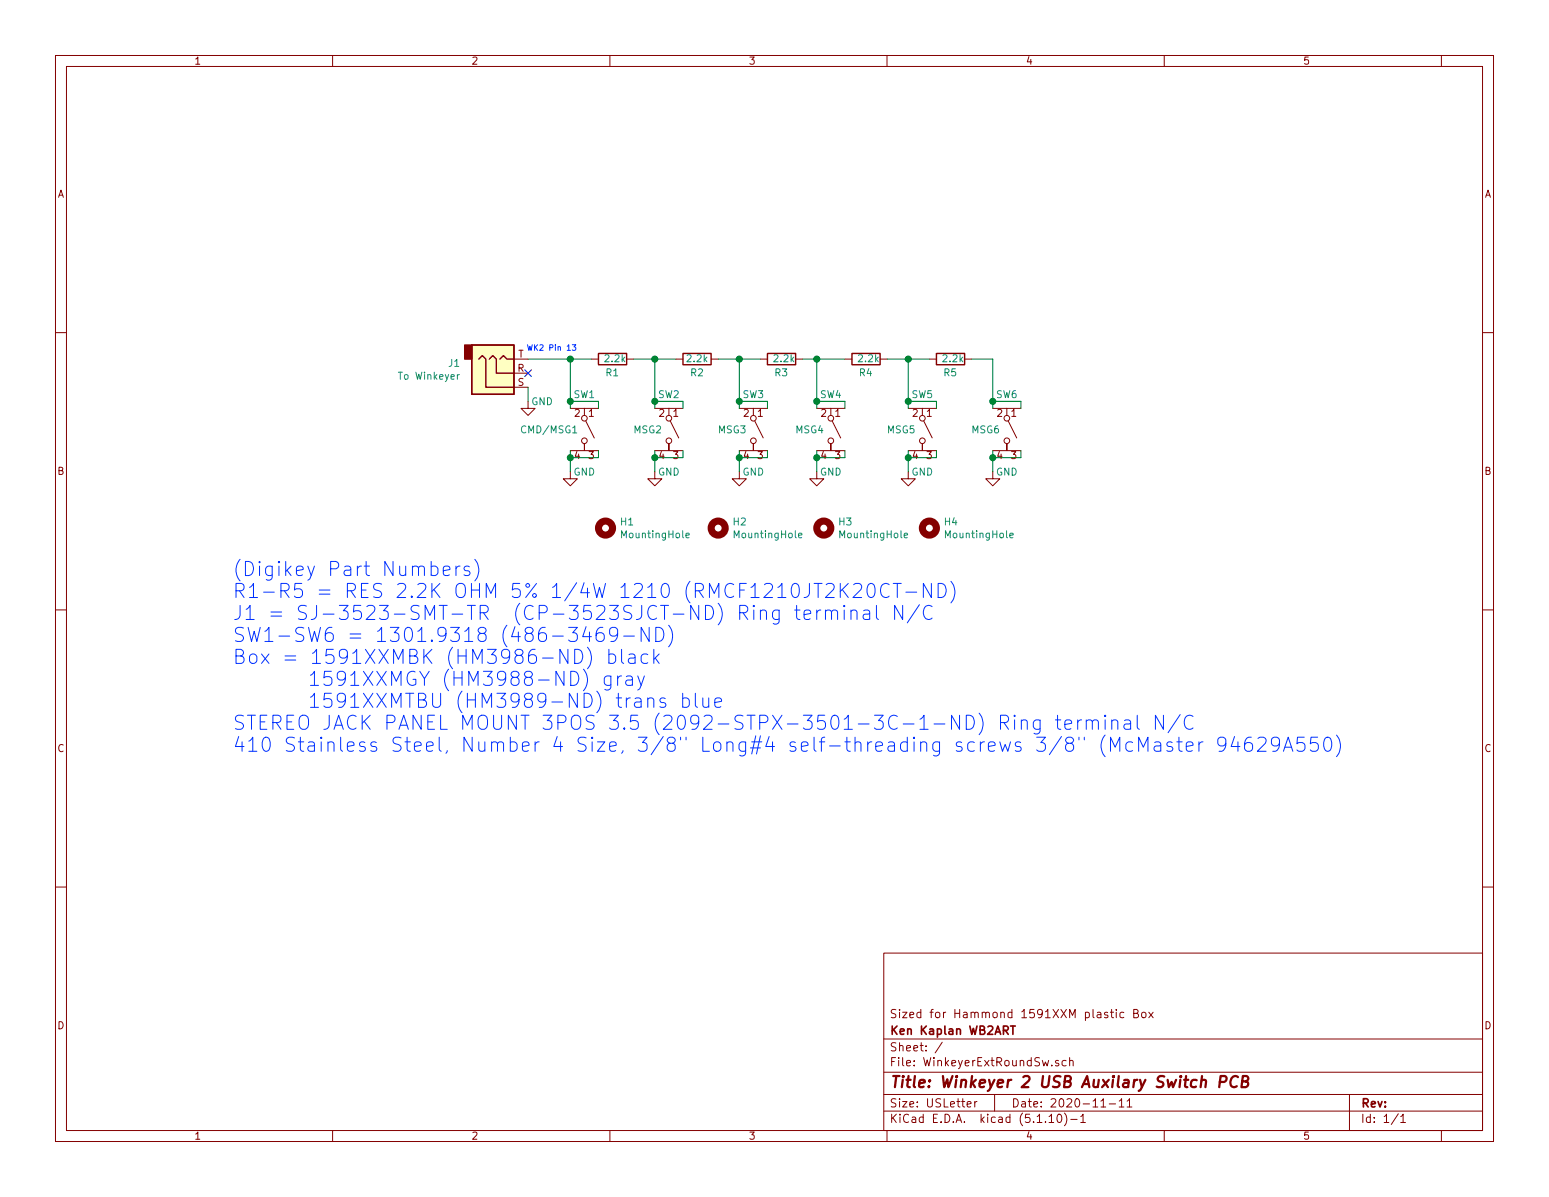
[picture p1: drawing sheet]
<svg xmlns="http://www.w3.org/2000/svg" width="279mm" height="216mm" viewBox="0 0 279 216" stroke-linecap="round" stroke-linejoin="round" font-family="sans-serif">
<g fill="none" stroke="#840000" stroke-width=".18">
<path d="M10 10h259.4v195.9h-259.4zM12 12h255.4v191.9h-255.4zM60 10v2M110 10v2M160 10v2M210 10v2M260 10v2M10 60h2M267.4 60h2M92.7 67.3h2.5M92.7 69.9h2.5M92.7 64.8h2.5"/>
<path d="M95.2 72.4v1.3h1.3l-1.3 1.2-1.2-1.2h1.2M102.9 73.7h5M105.4 73.7v1.2M105.7 75.9l1.5 3.1M106.7 64.8h1.2M113 64.8h1.3M118.1 73.7h5.1M120.6 73.7v1.2M120.9 75.9l1.5 3.1M121.9 64.8h1.3M128.3 64.8h1.2M133.3 73.7h5.1"/>
<path d="M135.9 73.7v1.2M136.1 75.9l1.6 3.1M137.2 64.8h1.2M143.5 64.8h1.3M147.3 73.7h5.1M149.9 73.7v1.2M150.1 75.9l1.5 3.1M152.4 64.8h1.3M158.7 64.8h1.3M163.8 73.7h5.1M166.4 73.7v1.2M166.6 75.9l1.5 3.1"/>
<path d="M167.6 64.8h1.3M174 64.8h1.3M179.1 73.7h5M181.6 73.7v1.2M181.9 75.9l1.5 3.1M102.9 85.1v1.3h1.2l-1.2 1.2-1.3-1.2h1.3M102.9 81.3h5M105.4 80v1.3v-1.3M118.1 85.1v1.3h1.3l-1.3 1.2-1.3-1.2h1.3M118.1 81.3h5.1M120.6 80v1.3v-1.3M133.3 85.1v1.3h1.3l-1.3 1.2-1.2-1.2h1.2"/>
<path d="M133.3 81.3h5.1M135.9 80v1.3v-1.3M147.3 85.1v1.3h1.3l-1.3 1.2-1.3-1.2h1.3M147.3 81.3h5.1M149.9 80v1.3v-1.3M163.8 85.1v1.3h1.3l-1.3 1.2-1.2-1.2h1.2M163.8 81.3h5.1M166.4 80v1.3v-1.3M179.1 85.1v1.3h1.2l-1.2 1.2-1.3-1.2h1.3M179.1 81.3h5M181.6 80v1.3v-1.3M10 110h2"/>
<path d="M267.4 110h2M10 160h2M267.4 160h2M159.4 171.9h108v32h-108zM159.4 197.4h108M159.4 193.4h108M159.4 187.4h108M170 188l-1.3 1.9M174.4 199.2l.8-.2-.1-.2-.4-.1-.3 .2 .1 .7h.6M175.8 198.7v1M176.2 198.7l-.3 .1-.1 .2M179.4 197.4v3"/>
<path d="M190.9 191.3h-.3l-.2 .2v.2l.5 .1v.4h-.5M192.3 191.3h-.4l-.3 .2v.6l.3 .2 .4-.1M192.9 191.4l.2-.1h.4l.1 1M192.9 190.8v1.5M198.6 198.6l.4-.4v1.5M198.6 199.7h.8M200.1 199.1h1.1M200.3 182.6h.6M200.5 182.1v1.3l.4 .2M201.3 182.1v.1M201.3 182.6v1M201.9 198.6l.4-.4v1.5"/>
<path d="M201.9 199.7h.8M202.7 182.7l-.4-.1-.3 .3 .1 .5 .2 .2 .4-.1M203.3 198.6l.4-.4v1.5M203.3 199.7h.9M204.5 182.8l.7-.1 .1-.4-.3-.2h-.5v1.5h.6l.3-.3a.41 .41 0 0 0-.4-.5M206 182.7l.2-.1 .4 .1v.7l-.2 .2-.4-.2zM207.2 182.6l.8 1M208 182.6l-.8 1M243.4 197.4v6.5M60 203.9v2M110 203.9v2M159.4 200.4h108"/>
<path d="M160 203.9v2M189.2 201.4l.5-.4v1.5M189.2 202.5h.9M190.9 201h.1a.8 .8 0 0 1 .5 .7 .8 .8 0 0 1-.5 .8 1 1 0 0 1-.1-1.5zM192 200.8a1.71 1.71 0 0 1 0 2.2M193.1 201.9h1.2M194.9 201.4l.5-.4v1.5M194.9 202.5h.9M210 203.9v2M252.2 200.9l-1.2 1.9M252.7 201.4l.4-.4v1.5M252.7 202.5h.8"/>
<path d="M260 203.9v2"/>
<circle cx="105.4" cy="79.5" r=".51"/>
<circle cx="105.4" cy="75.4" r=".51"/>
<circle cx="120.7" cy="79.5" r=".51"/>
<circle cx="120.7" cy="75.4" r=".51"/>
<circle cx="135.9" cy="79.5" r=".51"/>
<circle cx="135.9" cy="75.4" r=".51"/>
<circle cx="149.9" cy="79.5" r=".51"/>
<circle cx="149.9" cy="75.4" r=".51"/>
<circle cx="166.4" cy="79.5" r=".51"/>
<circle cx="166.4" cy="75.4" r=".51"/>
<circle cx="181.6" cy="79.5" r=".51"/>
<circle cx="181.6" cy="75.4" r=".51"/>
</g>
<path d="M220 195.1h.8a.58 .58 0 0 0 .4-.4 .58 .58 0 0 0-.3-.6h-.7l-.3 2M223.3 194.3a.88 .88 0 0 0-1 0 .88 .88 0 0 0-.4 .9 .71 .71 0 0 0 .3 .8 .71 .71 0 0 0 .9-.1M224.1 195l.8-.1a.47 .47 0 0 0 .3-.4 .47 .47 0 0 0-.4-.4h-.6l-.3 2h.8a.53 .53 0 0 0 .4-.5 .53 .53 0 0 0-.4-.6" fill="none" stroke="#840000" stroke-width=".41"/>
<path d="M182.3 185.1h.8M182.7 185.1v1.5" fill="none" stroke="#840000" stroke-width=".3"/>
<g fill="none" stroke="#840000" stroke-width="1.3">
<circle cx="109.2" cy="95.2" r="1.27"/>
<circle cx="129.5" cy="95.2" r="1.27"/>
<circle cx="148.6" cy="95.2" r="1.27"/>
<circle cx="167.6" cy="95.2" r="1.27"/>
</g>
<path d="M82.9 67.6l-.4 .2M123.7 96.6l.6-.1v-.3h-.4l-.2 .1 .1 .7h.5M144 96.6l.7-.1-.1-.3h-.4l-.2 .1 .1 .7h.5M163.1 96.6l.6-.1v-.3h-.4l-.2 .1 .1 .7h.5M182.1 96.6l.7-.1-.1-.3h-.4l-.2 .1 .1 .7h.5" fill="none" stroke="#008484" stroke-width=".18"/>
<path d="M85.1 62.2h7.6v8.9h-7.6z" fill="#ffffc2" stroke="#ffffc2" stroke-width=".18"/>
<path d="M85.1 62.2h7.6v8.9h-7.6zM86.4 64.8l.6-.7 .6 .7v5.1h5.1M88.3 64.8l.6-.7 .6 .7v2.5h3.2M90.2 64.8l.6-.7 .6 .7h1.3M107.9 63.8h5.1v2h-5.1zM123.2 63.8h5.1v2h-5.1zM138.4 63.8h5.1v2h-5.1zM153.7 63.8h5v2h-5zM168.9 63.8h5.1v2h-5.1z" fill="none" stroke="#840000" stroke-width=".25"/>
<path d="M83.8 62.2h1.3v2.6h-1.3z" fill="#840000" stroke="#840000" stroke-width=".25"/>
<g fill="none" stroke="#008400" stroke-width=".18">
<path d="M95.2 69.9v2.5M95.2 64.8h11.5M102.9 64.8v8.9M102.9 72.4h5v1.3M114.3 64.8h7.6M118.1 64.8v8.9M118.1 72.4h5.1v1.3M129.5 64.8h7.7M133.3 72.4h5.1v1.3M133.3 64.8v8.9M144.8 64.8h7.6M147.3 72.4h5.1v1.3"/>
<path d="M147.3 64.8v8.9M160 64.8h7.6M163.8 72.4h5.1v1.3M163.8 64.8v8.9M175.3 64.8h3.8v8.9M179.1 72.4h5v1.3M102.9 81.3v3.8M107.9 81.3v1.3h-5M118.1 81.3v3.8M123.2 81.3v1.3h-5.1M133.3 81.3v3.8M138.4 81.3v1.3h-5.1"/>
<path d="M147.3 81.3v3.8M152.4 81.3v1.3h-5.1M163.8 81.3v3.8M168.9 81.3v1.3h-5.1M179.1 81.3v3.8M184.1 81.3v1.3h-5"/>
</g>
<g fill="none" stroke="#0030ff" stroke-width=".18">
<path d="M95.1 62.2l.3 1 .2-.7 .2 .7 .2-1M80 102.9l1.2-.2-.1-.5-.8-.1-.3 .4 .1 1.2 .2 .1 .8-.1M82.2 102.1v1.7M83 102.1a.69 .69 0 0 0-.8 .5M84.7 102.2a.6 .6 0 0 0-1 .3l.1 .3 .6 .1 .4 .4-.1 .4-.3 .1-.7-.1M85.6 100.9a2.98 2.98 0 0 1 0 3.9M105.7 113l-.6 1.8h1.6M106 116.7a2.98 2.98 0 0 1 0 3.9M106.3 114v1.7M108.7 113.2a1.04 1.04 0 0 0-1.2 1v1l.5 .5h.5l.5-.5v-.6l-.3-.4a.83 .83 0 0 0-1.1 .2l-.1 .2M109.8 118.1l.8-.1 .4 .4v.8l-.2 .3-.2 .2-.8-.2M109.8 117.1v2.6"/>
<path d="M111.4 114.2l-.5 .5-.7-.1-.2-.4 .1-.8a.84 .84 0 0 1 1.2 0 1.69 1.69 0 0 1-.6 2.3h-.5M112.1 117.1v2.2l.4 .4M112.5 114.7h1.9M113.5 118.1l.2-.1 .7 .1 .2 .2v1.4M114.6 118.6l-.9 .1a.5 .5 0 0 0-.4 .5 .5 .5 0 0 0 .4 .5l.9-.2M116.8 118.1l-.7-.1-.5 .4v.8l.3 .3 .2 .2 .7-.2M117.1 113.2v2.5l-1.5-2.5v2.5M117.9 117.1v2.6M118.2 118.7l.7 1M118.3 113.2a1.32 1.32 0 0 1 1.4 .6 1.32 1.32 0 0 1-.2 1.5l-.6 .4h-.6zM118.9 118l-1 .9M120.6 112.8a2.98 2.98 0 0 1 0 3.9"/>
<path d="M143.3 110h1M143.7 109.2v2.2l.1 .2 .5 .1M145 110.9l1.2-.3-.1-.4-.7-.2-.4 .4 .1 1.2 .3 .1 .7-.1M147.3 110v1.7M148.1 110a.69 .69 0 0 0-.8 .5M148.9 110.3a.66 .66 0 0 1 1-.1l.1 .2v1.3M148.9 110v1.7M150 110.4l.1-.2a.6 .6 0 0 1 1 .2v1.3M151.6 105.2v2.6M151.9 106.3l1.1 1.5M152.3 109.2l-.1 .1 .1 .1 .1-.1-.1-.1v.2M152.3 110v1.7"/>
<path d="M153 105.2l-1.4 1.5M153.5 110.3a.66 .66 0 0 1 1-.1l.1 .2v1.3M153.5 110v1.7M154 105.5l.3-.3h.6a.64 .64 0 0 1 .5 .7l-.1 .4-1.5 1.5h1.6M155.8 110.2l.2-.2 .8 .2 .1 1.5M156.6 105.5a.62 .62 0 0 1 .7-.3 .62 .62 0 0 1 .4 .5 1.49 1.49 0 0 1-.4 2.1 .69 .69 0 0 1-.8-.5 2.12 2.12 0 0 1 .1-1.8zM156.9 110.6l-.3 .2h-.6a.5 .5 0 0 0-.3 .5 .5 .5 0 0 0 .3 .4h.6l.3-.1M158.1 109.2v2.2l.3 .3M160.4 105.5a1.02 1.02 0 0 0-1.3 0 1.02 1.02 0 0 0-.3 1.2 .94 .94 0 0 0 .5 .9 .94 .94 0 0 0 1.1-.1M161.1 105.2h1.5M161.8 105.2v2.6M162.8 109.2v2.5l-1.4-2.5v2.5"/>
<path d="M163.4 106.8h2M165.8 109.1l-2.1 3.2M168 105.2v2.6l-1.5-2.6v2.6M168.1 109.4a.96 .96 0 0 0-1.1-.1 .96 .96 0 0 0-.5 1 1.08 1.08 0 0 0 .4 1.1 1.08 1.08 0 0 0 1.1 .2l.1-.1M169.2 105.2a1.34 1.34 0 0 1 1.4 .9 1.34 1.34 0 0 1-.4 1.5l-1 .2zM171.5 104.9a2.98 2.98 0 0 1 0 3.8M101.7 121.1v2.5l-1.4-2.5v2.5M102.9 121.1a1.34 1.34 0 0 1 1.5 .8 1.34 1.34 0 0 1-.5 1.6l-1 .1zM105.2 120.7a2.9 2.9 0 0 1 0 3.9M110.2 121.9v2.1a.68 .68 0 0 1-1.1 .3M110.2 122l-.7-.1-.5 .5v.7l.2 .4 .3 .1 .7-.1M111.2 125.9h.9"/>
<path d="M111.4 121.9v1.7M111.5 125v2.2l.1 .3 .5 .1M112.1 121.9a.64 .64 0 0 0-.7 .5M113 122l.2-.1 .7 .1 .2 .3v1.3M113 125.9v1.7M113.7 125.9a.64 .64 0 0 0-.7 .5M114.1 122.5l-.9 .2a.5 .5 0 0 0-.4 .4 .5 .5 0 0 0 .4 .5l.9-.1M114.6 126l.2-.1 .7 .1 .1 .2v1.4M115 121.9l.6 1.7M115.6 126.5l-.8 .1a.5 .5 0 0 0-.4 .5 .5 .5 0 0 0 .4 .5l.8-.1M116.2 121.9l-.8 2.3-.4 .3M116.8 126.1a.66 .66 0 0 1 1-.1l.1 .2v1.4"/>
<path d="M116.8 125.9v1.7M120 126l-.6-.1-.4 .3 .2 .4 .8 .2 .1 .3-.1 .4-.3 .1-.7-.1M123.1 126l.8-.1 .4 .5v.7l-.2 .4-.2 .1-.8-.1M123.1 125v2.6M125.4 125v2.2l.4 .4M126.8 125.9l.1 1.6a.66 .66 0 0 0 .9-.2M127.8 125.9v1.7M128.9 126.7l1.2-.2-.1-.5-.7-.1-.4 .3v1l.2 .3 .2 .1 .7-.1M184.2 130.1a.61 .61 0 0 1 1.1 .1v1.3M187.6 129.8v2.1a.71 .71 0 0 1-1.1 .4M187.6 130l-.7-.2-.5 .5v.8l.2 .3 .3 .1 .7-.1M190.4 129.8h.9"/>
<path d="M190.8 129v2.2l.1 .2 .4 .1M192.1 130.7l1.2-.2-.1-.5-.8-.2-.3 .4v1l.1 .2 .2 .1 .8-.1M194.4 129.8v1.7M195.1 129.8a.64 .64 0 0 0-.7 .5M195.9 130.1a.63 .63 0 0 1 1.1 .1v1.3M195.9 129.8v1.7M197 130.2a.6 .6 0 0 1 1-.2l.1 .2v1.3M199.3 129l-.1 .1 .1 .1 .2-.1-.2-.1v.2M199.3 132.6a2.9 2.9 0 0 0 0 3.9M199.3 129.8v1.7M200.3 135.5v-2.5l.8 1.8 .9-1.8v2.5M200.5 130.1a.63 .63 0 0 1 1.1 .1v1.3"/>
<path d="M200.5 129.8v1.7M202.8 130l.3-.2 .7 .2 .1 .2v1.3M203.9 130.5l-.8 .1a.5 .5 0 0 0-.4 .5 .5 .5 0 0 0 .4 .4l.8-.1M204.3 133.9l-.7-.1-.5 .5v.7l.2 .4 .3 .1 .7-.1M205.1 129v2.2l.4 .3M205.4 135.5v-2.5l.8 1.8 .9-1.8v2.5M208.3 133.9l.2-.1 .7 .1 .2 .3v1.3M209.4 134.4l-.9 .1a.49 .49 0 0 0-.4 .5 .49 .49 0 0 0 .4 .5l.9-.1M209.9 129v2.5l-1.5-2.5v2.5M211.4 133.9l-.6-.1-.3 .4 .1 .3 .8 .3 .2 .2-.2 .4-.2 .1-.7-.1M212.3 133.8h.9M212.6 133v2.1l.2 .3 .4 .1"/>
<path d="M212.9 128.9l-2.2 3.3M214 134.6l1.2-.2-.1-.5-.8-.1-.3 .4v.9l.1 .3 .2 .1 .8-.1M215.2 129.2a1.03 1.03 0 0 0-1.3 0 1.03 1.03 0 0 0-.3 1.3 .95 .95 0 0 0 .5 .9 .95 .95 0 0 0 1.1-.1M216.3 133.8v1.7M217 133.8a.69 .69 0 0 0-.7 .5M221.1 134.1l-.5 .4-.7-.1-.2-.3 .1-.9a.84 .84 0 0 1 1.2 0 1.69 1.69 0 0 1-.6 2.3h-.5M222.7 132.8l-.6 1.8h1.5M223.3 133.8v1.7M225.7 133a1.02 1.02 0 0 0-1.2 1.1v.9l.5 .5h.5l.3-.2 .1-.3-.1-.8a.84 .84 0 0 0-1.2 0l-.1 .2M226.9 133.2l.4-.2h.6a.64 .64 0 0 1 .5 .7l-.2 .4-1.4 1.4h1.6M230.8 134.1l-.5 .4-.7-.1-.3-.3 .1-.9a.84 .84 0 0 1 1.3 0 1.69 1.69 0 0 1-.7 2.3h-.4M231.5 135.5l.9-2.5 .8 2.5"/>
<path d="M231.7 134.8h1.3M235.3 133h-1.3l-.1 1.2 .4-.3h.6l.4 .3 .1 .2v.6l-.1 .3-.4 .2h-.6l-.4-.2M237.7 133h-1.2l-.2 1.2 .4-.3h.6l.4 .3 .1 .2v.6l-.1 .3-.4 .2h-.6l-.4-.2M239 133.2a.6 .6 0 0 1 .6-.2 .6 .6 0 0 1 .5 .5 1.49 1.49 0 0 1-.5 2 .64 .64 0 0 1-.7-.5 2.12 2.12 0 0 1 .1-1.8zM241.1 132.6a2.98 2.98 0 0 1 0 3.9"/>
</g>
<g fill="#008400" stroke="#008400" stroke-width=".25">
<circle cx="102.9" cy="72.4" r=".51"/>
<circle cx="163.8" cy="64.8" r=".51"/>
<circle cx="102.9" cy="64.8" r=".51"/>
<circle cx="147.3" cy="72.4" r=".51"/>
<circle cx="133.4" cy="72.4" r=".51"/>
<circle cx="163.8" cy="72.4" r=".51"/>
<circle cx="118.1" cy="64.8" r=".51"/>
<circle cx="118.1" cy="72.4" r=".51"/>
<circle cx="102.9" cy="82.6" r=".51"/>
<circle cx="118.1" cy="82.6" r=".51"/>
<circle cx="133.4" cy="64.8" r=".51"/>
<circle cx="179.1" cy="72.4" r=".51"/>
<circle cx="147.3" cy="64.8" r=".51"/>
<circle cx="179.1" cy="82.6" r=".51"/>
<circle cx="163.8" cy="82.6" r=".51"/>
<circle cx="133.4" cy="82.6" r=".51"/>
<circle cx="147.3" cy="82.6" r=".51"/>
</g>
<path d="M94.6 66.7l1.3 1.2M95.9 66.7l-1.3 1.2" fill="none" stroke="#000084" stroke-width=".18"/>
<g font-size="3.5" fill="#0030ff">
<text x="41.9" y="103.9">(Digikey Part Numbers)</text>
<text x="41.9" y="107.9">R1-R5 = RES 2.2K OHM 5% 1/4W 1210 (RMCF1210JT2K20CT-ND)</text>
<text x="41.9" y="111.9">J1 = SJ-3523-SMT-TR (CP-3523SJCT-ND) Ring terminal N/C</text>
<text x="41.9" y="115.8">SW1-SW6 = 1301.9318 (486-3469-ND)</text>
<text x="41.9" y="119.8">Box = 1591XXMBK (HM3986-ND) black</text>
<text x="48.8" y="123.7">1591XXMGY (HM3988-ND) gray</text>
<text x="41.9" y="131.7">STEREO JACK PANEL MOUNT 3POS 3.5 (2092-STPX-3501-3C-1-ND) Ring terminal N/C</text>
<text x="48.8" y="127.7">1591XXMTBU (HM3989-ND) trans blue</text>
<text x="41.9" y="135.6">410 Stainless Steel, Number 4 Size, 3/8&quot; Long#4 self-threading screws 3/8&quot; (McMaster 94629A550)</text>
</g>
<text font-size="2.8" fill="#840000" x="160.4" y="196.2">Title: Winkeyer 2 USB Auxilary Switch PCB</text>
<g font-size="2.1" fill="#840000">
<text x="160.4" y="183.6">Sized for Hammond 1591XXM plastic Box</text>
<text x="160.4" y="189.6">Sheet: /</text>
<text x="160.4" y="186.6">Ken Kaplan WB2ART</text>
<text x="160.4" y="192.3">File: WinkeyerExtRoundSw.sch</text>
<text x="160.4" y="202.5">KiCad E.D.A. kicad (5.1.10)-1</text>
<text x="160.4" y="199.7">Size: USLetter</text>
<text x="182.4" y="199.7">Date: 2020-11-11</text>
<text x="245.4" y="199.7">Rev:</text>
<text x="245.4" y="202.5">Id: 1/1</text>
</g>
<g font-size="1.8" fill="#840000">
<text x="35" y="11.6">1</text>
<text x="85" y="11.6">2</text>
<text x="135" y="11.6">3</text>
<text x="185" y="11.6">4</text>
<text x="235" y="11.6">5</text>
<text x="10.4" y="35.6">A</text>
<text x="267.8" y="35.6">A</text>
<text x="93.4" y="64.5">T</text>
<text x="93.3" y="67.1">R</text>
<text x="93.4" y="69.6">S</text>
<text x="103.7" y="75.2">2</text>
<text x="106.2" y="75.2">1</text>
<text x="118.9" y="75.2">2</text>
<text x="121.4" y="75.2">1</text>
<text x="134.1" y="75.2">2</text>
<text x="136.7" y="75.2">1</text>
<text x="148.1" y="75.2">2</text>
<text x="150.6" y="75.2">1</text>
<text x="164.6" y="75.2">2</text>
<text x="167.2" y="75.2">1</text>
<text x="179.9" y="75.2">2</text>
<text x="182.4" y="75.2">1</text>
<text x="103.7" y="82.8">4</text>
<text x="106.2" y="82.8">3</text>
<text x="118.9" y="82.8">4</text>
<text x="121.4" y="82.8">3</text>
<text x="134.1" y="82.8">4</text>
<text x="136.7" y="82.8">3</text>
<text x="148.1" y="82.8">4</text>
<text x="150.6" y="82.8">3</text>
<text x="164.6" y="82.8">4</text>
<text x="167.2" y="82.8">3</text>
<text x="179.9" y="82.8">4</text>
<text x="182.4" y="82.8">3</text>
<text x="10.4" y="85.6">B</text>
<text x="267.8" y="85.6">B</text>
<text x="10.4" y="135.6">C</text>
<text x="267.8" y="135.6">C</text>
<text x="10.4" y="185.6">D</text>
<text x="267.8" y="185.6">D</text>
<text x="35" y="205.5">1</text>
<text x="85" y="205.5">2</text>
<text x="135" y="205.5">3</text>
<text x="185" y="205.5">4</text>
<text x="235" y="205.5">5</text>
</g>
<g font-size="1.8" fill="#008484">
<text x="109.2" y="65.3">2.2k</text>
<text x="124" y="65.3">2.2k</text>
<text x="139.7" y="65.3">2.2k</text>
<text x="154.9" y="65.3">2.2k</text>
<text x="170.2" y="65.3">2.2k</text>
<text x="72.1" y="68.5">To Winkeyer</text>
<text x="80.9" y="66.2">J1</text>
<text x="103.5" y="71.8">SW1</text>
<text x="109.3" y="67.9">R1</text>
<text x="118.7" y="71.8">SW2</text>
<text x="124.6" y="67.9">R2</text>
<text x="134" y="71.8">SW3</text>
<text x="139.8" y="67.9">R3</text>
<text x="148" y="71.8">SW4</text>
<text x="155" y="67.9">R4</text>
<text x="164.5" y="71.8">SW5</text>
<text x="170.3" y="67.9">R5</text>
<text x="179.7" y="71.8">SW6</text>
<text x="95.8" y="73.1">GND</text>
<text x="94.3" y="78.2">CMD/MSG1</text>
<text x="114.4" y="78.2">MSG2</text>
<text x="129.6" y="78.2">MSG3</text>
<text x="143.6" y="78.2">MSG4</text>
<text x="160.1" y="78.2">MSG5</text>
<text x="175.3" y="78.2">MSG6</text>
<text x="103.5" y="85.8">GND</text>
<text x="118.7" y="85.8">GND</text>
<text x="133.9" y="85.8">GND</text>
<text x="147.9" y="85.8">GND</text>
<text x="164.4" y="85.8">GND</text>
<text x="179.7" y="85.8">GND</text>
<text x="112" y="94.8">H1</text>
<text x="132.3" y="94.8">H2</text>
<text x="151.4" y="94.8">H3</text>
<text x="170.4" y="94.8">H4</text>
<text x="112.3" y="97.1">MountingHole</text>
<text x="132.6" y="97.1">MountingHole</text>
<text x="151.7" y="97.1">MountingHole</text>
<text x="170.7" y="97.1">MountingHole</text>
</g>
<text font-size="1.4" fill="#0030ff" x="96.4" y="63.2">WK2 Pin 13</text>
</svg>
